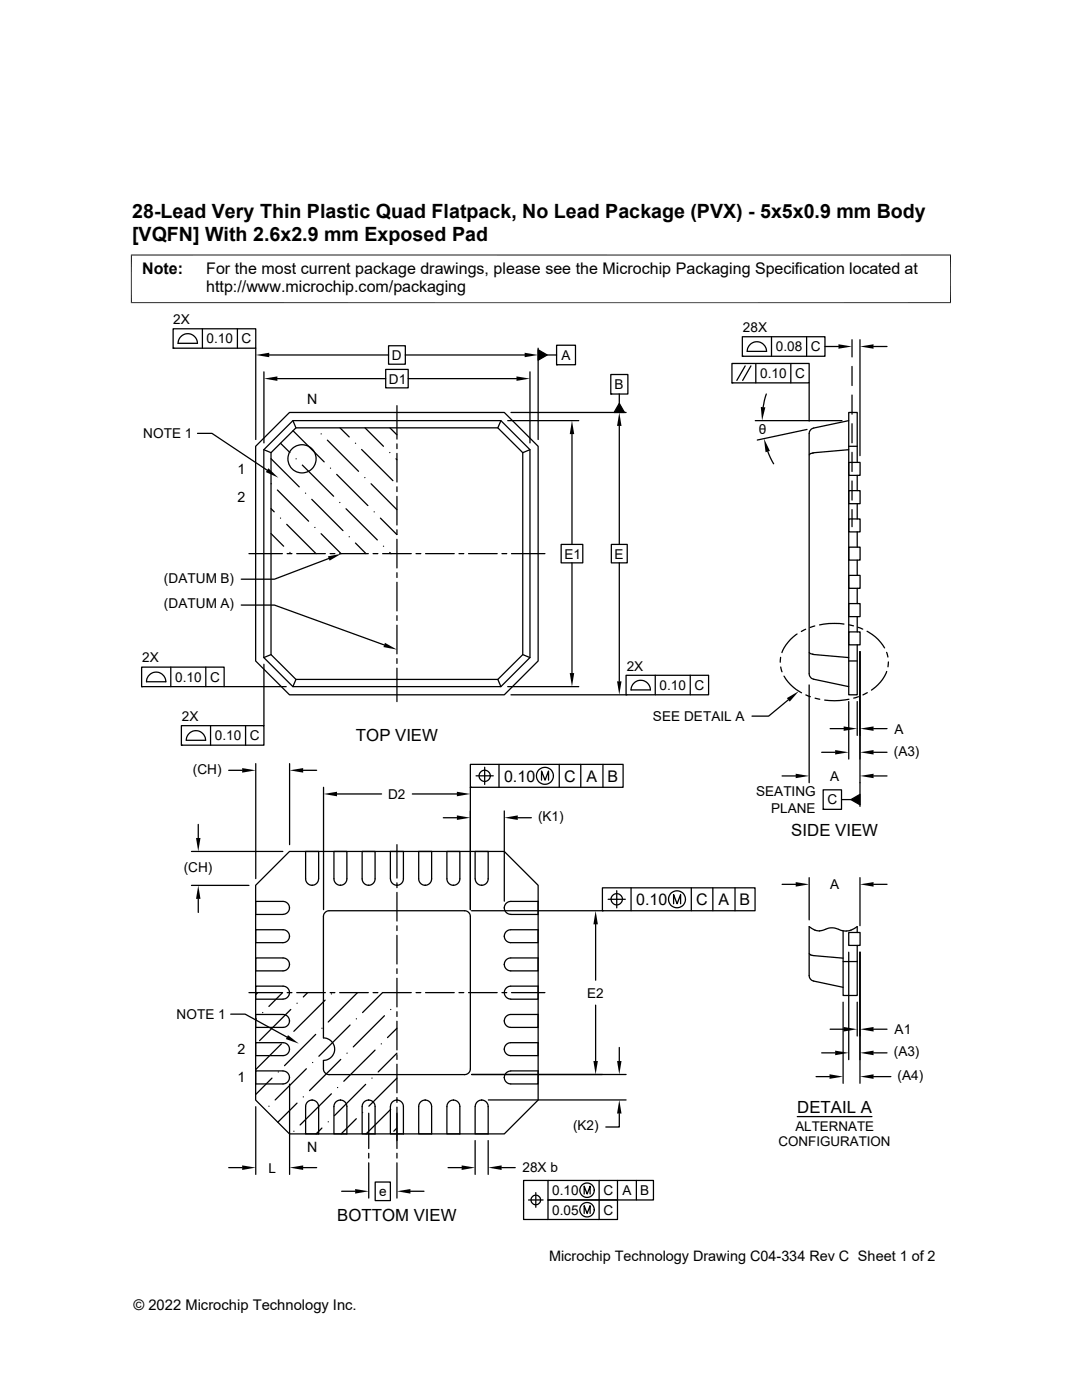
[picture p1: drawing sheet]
<svg xmlns="http://www.w3.org/2000/svg" width="216mm" height="279mm" viewBox="0 0 216 279" stroke-linecap="round" stroke-linejoin="round" font-family="sans-serif">
<g fill="none" stroke="#000" stroke-width=".25">
<path d="M34.5 65.6h16.5v3.9h-16.5zM34.5 69.5h.1M36.1 67.2a1.91 1.91 0 0 1 2.1-.5 1.91 1.91 0 0 1 1.2 1.8h-3.9l.1-.6zM40.4 65.6v3.9M47.4 65.6v3.9M51 69.5v18.2M52.7 74.2v14.2M53.7 70.8h23.8M55.4 75.6h21.6M77 73.7h4.4v3.7h-4.4zM77.5 69h3.4v3.7h-3.4zM80.9 70.8h23.8"/>
<path d="M81.4 75.6h21.7M105.7 74.2v14.2M107.4 69.8l1.8 1-1.8 1.1zM107.4 69.5v18.2M109.2 70.8h1.9M111.1 68.9h3.7v3.9h-3.7zM111.1 72.8h.1M121.9 74.7h3.4v3.9h-3.4zM121.9 78.6h.1M123.6 78.6v1.9M146 72.5h15.5v3.9h-15.5zM146 76.4h.1"/>
<path d="M148.1 67.2h16.5v3.9h-16.5zM148.1 71.1h.1M148.7 73l-1.7 2.9M149.8 73l-1.6 2.9M150.8 72.5v3.9M152.9 78.6l-.6 2.7M153 70.1a1.93 1.93 0 0 0-2-1.9 1.93 1.93 0 0 0-1.9 1.9h3.9M153.9 67.2v3.9M157.8 72.5v3.9M161 67.2v3.9M161.5 76.4v7.6M164.6 69.2h2.7"/>
<path d="M170 67.8v3.4M170 73.1v3.8M170 78.8v3.9M171.6 67.8v23.1M174.3 69.2h2.7M39.4 86.5h2.9l11 7.3M52.6 89.7l1.5 .6M54.1 90.3l5-4.9h40.2l5 4.9v40.3l-5 5h-40.2l-5-5zM54.1 91.5l5.6 5.7M54.1 96.5h.1M55.4 97.8l6.2 6.2M56 88.5l1.8 1.8"/>
<path d="M57.8 82.3h42.8l6.8 6.8v42.8l-6.8 6.8h-42.8l-6.8-6.8v-42.8zM58.4 83.9h41.5l5.8 5.8v41.5l-5.8 5.8h-41.5l-5.8-5.8v-41.5zM58.4 83.9l.7 1.5M58.5 86l6.2 6.2M59.1 91.6h.1M60.3 92.8l6.3 6.2M61 98.4h.1M62.2 99.7l6.2 6.2M64.1 86.6h.1M65.3 87.8l6.2 6.3M65.9 93.4h.1M67.2 94.7l6.2 6.2"/>
<path d="M67.8 85.4l1.9 1.8M70.9 88.5h.1M72.2 89.7l6.2 6.2M72.8 95.3h.1M72.8 85.4l3.7 3.7M74 96.5l5.2 5.2M77.8 90.3h.1M77.8 85.4l1.4 1.4M79 91.6l.2 .1M79.2 81v6.6M79.2 88.6v.9M79.2 90.5v5.7"/>
<path d="M79.2 97.2v.9M79.2 99.1v5.7M99.9 83.9l-.6 1.5M101.3 83.9h14.2M102 82.3h22.9M105.7 89.7l-1.4 .6M114.1 86.6v22M123.6 80.5l1 1.8h-2.1zM123.6 85v23.6M150.7 83.9h17.3M153.2 90.1l1.2 2.5M161 85.7l-9.9 2.1"/>
<path d="M162.3 90.4l-.6 .1-.2 .3M169.4 89.1h1.6M169.4 97.9h2.2v2.6h-2.2zM169.4 92.3h2.2v2.6h-2.2zM169.4 83.9l-7.1 1.5a1.16 1.16 0 0 0-.8 1.1v48a1.16 1.16 0 0 0 .8 1.1l7.1 1.4M169.4 89.7l-7.1 .7M170 84.6v3.8M170 90.3v3.8M170 96v3.8M171 92.3v-10h-1.6v56.4h1.6v-10M171 94.9v3M49.7 110.5h6.6"/>
<path d="M54.1 106.5l2.5 2.5M54.1 101.5l.6 .7M56 103.4h.1M57.2 104.6l5.9 5.9M57.3 110.5h1M57.8 110.3h.1M59.2 110.5h5.7M62.8 105.3h.1M64.1 106.5l4 4M65.6 111.5l-10.8 4.1h-6.7M65.9 110.5h.9M67.8 110.5h5.7"/>
<path d="M67.8 100.3h.1M69 101.5l6.3 6.3M69.7 107.1h.1M70.9 108.4l2.1 2.1M74.4 110.5h1M74.7 102.2h.1M75.9 103.4l3.3 3.3M76.3 110.5h5.8M76.5 109h.1M77.8 110.3l.2 .2M79.2 105.7v1M79.2 107.6v5.7"/>
<path d="M79.2 114.3v1M79.2 116.2v5.7M83 110.5h1M84.9 110.5h5.7M91.6 110.5h.9M93.5 110.5h5.7M100.2 110.5h.9M102.1 110.5h6.6M112 108.6h4.3v3.7h-4.3zM114.1 112.3v22M122 108.6h3.2v3.7h-3.2zM123.6 112.3v23.7"/>
<path d="M169.4 114.8h2.2v2.6h-2.2zM169.4 109.2h2.2v2.6h-2.2zM169.4 103.6h2.2v2.6h-2.2zM170 101.7v3.4M171 100.5v3.1M171 106.2v3M171 111.8v3M171 117.4v3.1M28.3 133.1h16.4v3.9h-16.4zM28.3 137h.1M33.1 136.1a1.93 1.93 0 0 0-1.9-2 1.93 1.93 0 0 0-2 2h3.9M34.1 133.1v3.9"/>
<path d="M41.1 133.1v3.9M44.7 137h12.4M48.1 120.8h6.7l21.9 7.9M52.7 132.6v12.2M54.1 130.6l-1.5 .6M59.1 135.6l-.7 1.4M79.2 122.9v.9M79.2 124.8v5.7M79.2 131.4v1M79.2 133.4v6.6M99.3 135.6l.6 1.4M101.3 137h14.2"/>
<path d="M102 138.7h22.9M104.3 130.6l1.4 .6M124.9 134.8h16.5v3.9h-16.5zM124.9 138.7h.1M126.5 136.3a1.91 1.91 0 0 1 2.1-.4 1.91 1.91 0 0 1 1.2 1.8h-3.9l.1-.6zM130.7 134.8v3.9M137.7 134.8v3.9M155.8 131.2l-.1 1M155.8 133.1l.2 1M156.4 134.9l1.4 1.8 1 .9 1.1 .7M157.3 139.7l-3.9 3.2h-3.3M159 126.5a8.1 8.1 0 0 0-3 3.7"/>
<path d="M160.8 125.6l-.9 .4M160.8 138.7l.9 .3M161.5 136.7v19.5M161.5 130.2l.2 .3 .5 .1 7.2 .6M162.6 124.9l-1 .3M162.6 139.3l1 .3M168.4 124.5l-3-.1-1.9 .3M169.4 124.7l.9 .2M169.4 131.9h1.6M169.4 126.1h2.2v2.6h-2.2zM169.4 120.5h2.2v2.6h-2.2zM169.4 139.6l-2.9 .2-2-.1"/>
<path d="M171 123.1v3M171.2 125.2l.9 .4M171.3 139l-1 .3M171.6 130v30.9M173 126l2.2 1.6 1.3 1.7M173.1 138.2l-.9 .5M176.9 130.2l.3 .9M176.9 134a7.9 7.9 0 0 1-3 3.7M177.3 132.1l-.1 1M36.2 144.8h16.5v3.9h-16.5zM36.2 148.7h.1M41 147.7a1.93 1.93 0 0 0-1.9-1.9 1.93 1.93 0 0 0-1.9 1.9h3.8"/>
<path d="M42 144.8v3.9M45.6 153.7h2.7M49 144.8v3.9M51 152.4v22.9M57.8 152.4v16.2M60.5 153.7h2.7M64.6 157.1v24.4M67.2 158.5h8.9M82.3 158.5h8.9M93.9 152.5h30.4v4.6h-30.4zM93.9 157.1h.1M93.9 157.1v24.4"/>
<path d="M95 154.8h3.4M96.7 153.1v3.4M99.6 152.5v4.6M108.1 155.7v-1.8l.7 1.8 .7-1.8v1.8M111.6 152.5v4.6M115.9 152.5v4.6M120.3 152.5v4.6M156.1 154.9h2.7M164 150.1h2.6M164.3 157.6h3.6v3.9h-3.6zM165.7 145.4h2.6M167.9 159.6h1.9"/>
<path d="M169.4 140v11.5M169.8 159.6l1.8-1.1v2.1zM171 140v6.8M174.3 150.1h2.7M174.3 154.9h2.7M174.3 145.4h2.7M38.2 176.7h11.5M38.2 169.9h18.2M39.6 164.5v2.7M39.6 179.4v2.7M51 179.9h5.5a1.29 1.29 0 0 1 1.3 1.3 1.29 1.29 0 0 1-1.3 1.3h-5.5zM51 176.7l6.8-6.8h42.8l6.8 6.8v42.8l-6.8 6.8h-42.8l-6.8-6.8z"/>
<path d="M62.3 176.7h.1M63.6 175.4a1.3 1.3 0 0 1-1.3 1.3M63.6 175.4v-5.5h-2.6v5.5a1.3 1.3 0 0 0 1.3 1.3M66.6 169.9h2.6v5.5a1.29 1.29 0 0 1-1.3 1.3 1.29 1.29 0 0 1-1.3-1.3zM67.9 176.7h.1M72.3 169.9h2.5v5.5a1.29 1.29 0 0 1-1.2 1.3 1.29 1.29 0 0 1-1.3-1.3zM73.6 176.7h.1M77.9 175.4v-5.5h2.6v5.5a1.3 1.3 0 0 1-1.3 1.3M77.9 175.4a1.3 1.3 0 0 0 1.3 1.3M79.2 176.7h.1M79.2 168.6v6.6M79.2 176.2v.9"/>
<path d="M79.2 178.1v5.7M83.5 169.9h2.6v5.5a1.29 1.29 0 0 1-1.3 1.3 1.29 1.29 0 0 1-1.3-1.3zM84.8 176.7h.1M88.5 163.2h2.7M89.2 169.9h2.6v5.5a1.29 1.29 0 0 1-1.3 1.3 1.29 1.29 0 0 1-1.3-1.3zM90.5 176.7h.1M94.8 169.9h2.6v5.5a1.29 1.29 0 0 1-1.3 1.3 1.29 1.29 0 0 1-1.3-1.3zM96.1 176.7h.1M100.6 161.8v18.1M103.3 163.2h2.7M120.2 177.2h30.5v4.6h-30.5zM121.3 179.5h3.5"/>
<path d="M123.1 177.8v3.4M124.2 179.5a1.13 1.13 0 0 1-1.6 .9 1.13 1.13 0 0 1-.3-1.8 1.13 1.13 0 0 1 1.8 .4l.1 .5M125.9 177.2v4.6M137.9 177.2v4.6M142.2 177.2v4.6M146.7 177.2v4.6M156.1 176.5h2.7M161.5 175.2v8.4M164.3 161.5h.1M171.6 175.2v9.5M174.3 176.5h2.7M49.7 198.1h6.6l-2.6 2.8"/>
<path d="M51 185.5h5.5a1.29 1.29 0 0 1 1.3 1.3 1.29 1.29 0 0 1-1.3 1.3h-5.5zM51 191.2h5.5a1.29 1.29 0 0 1 1.3 1.3 1.29 1.29 0 0 1-1.3 1.3h-5.5zM51 196.8h5.5a1.29 1.29 0 0 1 1.3 1.3 1.29 1.29 0 0 1-1.3 1.3h-5.5zM51.4 198.1l-.4 .4M57.3 198.1h1M57.8 192.5h.1M57.8 186.8h.1M57.8 181.2h.1M59.2 198.1h5.7M61.4 198.1l-.9 .9M64.9 199.6l-6.3 6.2M65.9 198.1h.9"/>
<path d="M66.1 198.4h.1M67.8 198.1h5.7M71.3 198.1l-5.8 5.9M74.4 198.1h1M79.2 184.8v.9M79.2 186.7v5.7M79.2 193.3v1M79.2 195.2v5.8M82.1 198.1h-5.8l-4 4M83 198.1h1M84.9 198.1h5.7M91.6 198.1h.9"/>
<path d="M93.5 198.1h5.7M94.1 181.8h26.1M100.2 198.1h.9M100.6 192.5h.1M100.6 186.8h.1M100.6 181.2h.1M101 197.2l.9-.4h5.5v2.6h-5.5a1.29 1.29 0 0 1-1.2-.8 1.29 1.29 0 0 1 .3-1.4zM101 191.6l.9-.4h5.5v2.6h-5.5a1.29 1.29 0 0 1-1.2-.8 1.29 1.29 0 0 1 .3-1.4zM101 185.9l.9-.4h5.5v2.6h-5.5a1.29 1.29 0 0 1-1.2-.8 1.29 1.29 0 0 1 .3-1.4zM101 180.3l.9-.4h5.5v2.6h-5.5a1.31 1.31 0 0 1-1.2-.8 1.31 1.31 0 0 1 .3-1.4zM102.1 198.1h6.6M118.9 184.5v11.1"/>
<path d="M120.2 181.8h.1M134.4 180.4v-1.9l.7 1.9 .7-1.9v1.9M161.5 190.3l.3 .3M161.8 190.6l.3 .1M162.1 190.7l6.1 .5M168.2 185.8v12.9h2.8v-10M168.2 191.9h2.8M169.4 186.1h2.2v2.6h-2.2zM169.4 190v21.5M171 186.1v-1.2a3.6 3.6 0 0 1-4.2 .4 3.4 3.4 0 0 0-2.7 .4l-.8 .1a3.1 3.1 0 0 1-1.8-.9v9.8a1.16 1.16 0 0 0 .8 1.1l5.9 1.2M171.6 190v26.2M46 202.4h2.9l8.4 4.6"/>
<path d="M51 202.5h5.5a1.29 1.29 0 0 1 1.3 1.3 1.29 1.29 0 0 1-1.3 1.2h-5.5zM51 208.1h5.5a1.29 1.29 0 0 1 1.3 1.3 1.29 1.29 0 0 1-1.3 1.3h-5.5zM51.2 203.3l-.2 .2M52.4 202.1h.1M54.3 215.2l-3.3 3.2M55.5 213.9h.1M56.2 208.3l-5.2 5.2M56.5 213.7h-5.5v2.6h5.5a1.3 1.3 0 0 0 1.3-1.3M56.5 213.7a1.3 1.3 0 0 1 1.3 1.3M57.4 207.1h.1M57.8 215h.1M57.8 209.4h.1"/>
<path d="M57.8 203.8h.1M57.8 216.4v18M58 201.5l-6.2 6.2M59.3 200.2h.1M60.5 218.9h.1M61.1 213.3l-6.2 6.2M62.3 219.5a1.3 1.3 0 0 1 1.3 1.3M62.3 219.5a1.3 1.3 0 0 0-1.3 1.3v5.5h2.6v-5.5M62.3 219.5h.1M62.4 212h.1M63 206.4l-6.2 6.3M64.2 205.2h.1"/>
<path d="M64.5 211.6a2.24 2.24 0 0 0 2.3-2.2 2.24 2.24 0 0 0-2.3-2.3v-24.2a1.16 1.16 0 0 1 1.2-1.1h27a1.16 1.16 0 0 1 1.2 1.1v30.4a1.16 1.16 0 0 1-1.2 1.2h-27a1.16 1.16 0 0 1-1.2-1.2v-1.7M66.1 218.3l-6.2 6.2M67 219.9a1.29 1.29 0 0 1 1.4-.3 1.29 1.29 0 0 1 .8 1.2v5.5h-2.6v-5.5zM67.4 217h.1M67.9 219.5h.1M68 211.4l-6.2 6.3M69.2 210.2h.1M69.8 204.6l-6.2 6.2M71.1 203.3h.1M72.6 219.9a1.29 1.29 0 0 1 1.4-.3 1.29 1.29 0 0 1 .8 1.2v5.5h-2.5v-5.5zM73 216.4l-6.3 6.3M73.6 219.5h.1"/>
<path d="M74.2 215.2h.1M74.8 209.6l-6.2 6.2M76.1 208.3h.1M76.7 202.7l-6.2 6.2M78 201.5h.1M79.2 215.2l-5.6 5.6M79.2 210.2l-3.7 3.7M79.2 205.2l-1.9 1.9M79.2 219.5a1.3 1.3 0 0 1 1.3 1.3v5.5h-2.6v-5.5M79.2 219.5a1.3 1.3 0 0 0-1.3 1.3M79.2 219.5h.1M79.2 201.9v1"/>
<path d="M79.2 203.8v5.7M79.2 210.5v.9M79.2 212.4v5.7M79.2 219.1v.9M83.9 219.9a1.29 1.29 0 0 1 1.4-.3 1.29 1.29 0 0 1 .8 1.2v5.5h-2.6v-5.5zM84.8 219.5h.1M89.6 219.9a1.29 1.29 0 0 1 1.4-.3 1.29 1.29 0 0 1 .8 1.2v5.5h-2.6v-5.5zM90.5 219.5h.1M94.1 214.4h30.8M95.2 219.9a1.29 1.29 0 0 1 1.4-.3 1.29 1.29 0 0 1 .8 1.2v5.5h-2.6v-5.5zM96.1 219.5h.1M97.5 219.5h27.4"/>
<path d="M100.6 215h.1M100.6 209.4h.1M100.6 203.8h.1M101 208.5l.9-.4h5.5v2.6h-5.5a1.29 1.29 0 0 1-1.2-.8 1.29 1.29 0 0 1 .3-1.4zM101 202.8l.9-.3h5.5v2.5h-5.5a1.29 1.29 0 0 1-1.2-.8 1.29 1.29 0 0 1 .3-1.4zM101.9 213.7a1.3 1.3 0 0 0-1.3 1.3M101.9 213.7h5.5v2.6h-5.5a1.3 1.3 0 0 1-1.3-1.3M118.9 200.6v11.2M123.6 209v2.8M162.8 214.9h2.7M164 210.1h2.6M165.7 205.4h2.6"/>
<path d="M168.2 200v16.2M171 200v6.8M174.3 210.1h2.7M174.3 205.4h2.7M174.3 214.9h3.5M45.6 233h2.7M51 220.9v13.5M53.7 220.8h.1M58.6 225.8h.1M59.3 220.2l-3.9 3.8M60.5 233h2.7M64.2 225.1l-1.1 1.2"/>
<path d="M65.5 223.9h.1M68.2 237.7h2.7M71.1 223.3l-3 3M72.3 222h.1M73.6 222.2v7M73.6 230.2v.9M73.6 232.1v7M74.9 235.9h3v3.7h-3zM78 221.4l-5 4.9M79.2 225.1l-.6 .7M79.2 221v8.2M79.2 230.2v.9"/>
<path d="M79.2 232.1v7M81.9 237.7h2.7M89.4 233h2.7M94.8 227.6v6.8M97.4 227.6v6.8M100.1 233h2.7M105.5 239.5h2.9M106.9 238v2.9M109.3 235.6v3.9h13.9v3.9h-18.7v-7.8h25.9v3.9h-21.1v3.9M116.6 238.3v-1.6l.6 1.6 .6-1.6v1.6M119.5 235.6v7.8M123.2 235.6v3.9"/>
<path d="M123.6 222.2v2.7h-2.7M127 235.6v3.9M159.1 222.8h14.9M116.6 242.2v-1.6l.6 1.6 .6-1.6v1.6"/>
<circle cx="60.3" cy="91.6" r="2.81"/>
<circle cx="96.7" cy="154.8" r="1.12"/>
<circle cx="108.7" cy="154.8" r="1.69"/>
<circle cx="135.1" cy="179.5" r="1.69"/>
<circle cx="106.9" cy="239.5" r=".96"/>
<circle cx="117.1" cy="237.5" r="1.44"/>
<circle cx="117.1" cy="241.4" r="1.44"/>
</g>
<g fill="#000">
<path d="M51 70.8l2.7-.4v.9zM52.7 75.6l2.7-.5v.9zM103.1 75.1l2.6 .5-2.6 .4zM104.7 70.4l2.7 .4-2.7 .5zM107.4 69.8l1.8 1-1.8 1.1zM167.3 68.7l2.7 .5-2.7 .4zM171.6 69.2l2.7-.5v.9zM53.6 93.5l1.9 1.8-2.5-1.1zM114.1 83.9l.5 2.7h-.9zM123.6 82.3l.4 2.7h-.9zM123.6 80.5l1 1.8h-2.1zM151.8 81.2l.9 .1-.6 2.6z"/>
<path d="M152.4 87.5l1.2 2.5-.8 .3zM65.4 111l2.7-.5-2.3 1.4zM76.8 128.3l2.4 1.3-2.7-.5zM113.7 134.3h.9l-.5 2.7zM123.1 136h.9l-.4 2.7zM157 139.3l2.4-1.4-1.8 2.1zM48.3 153.3l2.7 .4-2.7 .5zM57.8 153.7l2.7-.4v.9zM64.6 158.5l2.6-.5v.9zM91.2 158l2.7 .5-2.7 .4zM158.8 154.4l2.7 .5-2.7 .4zM166.6 149.7l2.8 .4-2.8 .5z"/>
<path d="M168.3 145l2.7 .4-2.7 .5zM169.8 159.6l1.8-1.1v2.1zM171.6 145.4l2.7-.4v.9zM171.6 150.1l2.7-.4v.9zM171.6 154.9l2.7-.5v.9zM39.1 167.2h.9l-.4 2.7zM39.6 176.7l.4 2.7h-.9zM91.2 162.7l2.7 .5-2.7 .4zM100.6 163.2l2.7-.5v.9zM158.8 176l2.7 .5-2.7 .5zM171.6 176.5l2.7-.5v1zM118.9 181.8l.4 2.7h-.9z"/>
<path d="M57.5 206.6l2.1 1.7-2.6-.9zM118.4 211.8h.9l-.4 2.6zM123.1 211.8h.9l-.4 2.6zM165.5 214.4l2.7 .5-2.7 .4zM166.6 209.7l2.8 .4-2.8 .5zM168.3 205l2.7 .4-2.7 .5zM171.6 205.4l2.7-.4v.9zM171.6 210.1l2.7-.4v.9zM171.6 214.9l2.7-.5v.9zM48.3 232.6l2.7 .4-2.7 .5zM57.8 233l2.7-.4v.9zM70.9 237.3l2.7 .4-2.7 .5z"/>
<path d="M79.2 237.7l2.7-.4v.9zM92.1 232.6l2.7 .4-2.7 .5zM97.4 233l2.7-.4v.9zM123.6 219.5l.4 2.7h-.9z"/>
</g>
<path d="M26.1 50.9h163.7M26.2 50.8v9.7M189.7 50.8v9.7M26.1 60.4h163.7" fill="none" stroke="#000" stroke-width=".2"/>
<g font-size="3.9">
<text x="26.4" y="43.5">28-Lead Very Thin Plastic Quad Flatpack, No Lead Package (PVX) - 5x5x0.9 mm Body</text>
<text x="26.4" y="48.1">[VQFN] With 2.6x2.9 mm Exposed Pad</text>
</g>
<g font-size="3.3">
<text x="71" y="148">TOP VIEW</text>
<text x="157.9" y="166.9">SIDE VIEW</text>
<text x="159.1" y="222.1">DETAIL A</text>
<text x="67.3" y="243.7">BOTTOM VIEW</text>
</g>
<g font-size="3.2">
<text x="28.4" y="54.7">Note:</text>
<text x="41.1" y="58.3">http://www.microchip.com/packaging</text>
<text x="41.1" y="54.7">For the most current package drawings, please see the Microchip Packaging Specification located at</text>
<text x="100.6" y="156">0.10</text>
<text x="112.6" y="156">C</text>
<text x="117" y="156">A</text>
<text x="121.2" y="156">B</text>
<text x="126.9" y="180.6">0.10</text>
<text x="138.9" y="180.6">C</text>
<text x="143.4" y="180.6">A</text>
<text x="147.6" y="180.6">B</text>
</g>
<g font-size="2.9">
<text x="109.6" y="251.7">Microchip Technology Drawing C04-334 Rev C Sheet 1 of 2</text>
<text x="26.6" y="261.3">© 2022 Microchip Technology Inc.</text>
</g>
<g font-size="2.8">
<text x="61.3" y="80.7">N</text>
<text x="47.4" y="94.6">1</text>
<text x="47.4" y="100.2">2</text>
<text x="47.4" y="210.4">2</text>
<text x="47.4" y="216">1</text>
<text x="61.3" y="230">N</text>
</g>
<g font-size="2.7">
<text x="34.6" y="64.6">2X</text>
<text x="41.2" y="68.5">0.10</text>
<text x="48.2" y="68.5">C</text>
<text x="78.2" y="71.8">D</text>
<text x="112" y="71.8">A</text>
<text x="148.2" y="66.3">28X</text>
<text x="154.8" y="70.1">0.08</text>
<text x="161.8" y="70.1">C</text>
<text x="77.6" y="76.5">D1</text>
<text x="122.6" y="77.7">B</text>
<text x="151.7" y="75.4">0.10</text>
<text x="158.6" y="75.4">C</text>
<text x="28.6" y="87.4">NOTE 1</text>
<text x="151.4" y="86.6">θ</text>
<text x="112.6" y="111.5">E1</text>
<text x="122.6" y="111.5">E</text>
<text x="32.7" y="116.3">(DATUM B)</text>
<text x="32.7" y="121.4">(DATUM A)</text>
<text x="28.4" y="132.2">2X</text>
<text x="34.9" y="136">0.10</text>
<text x="41.9" y="136.1">C</text>
<text x="125.1" y="133.8">2X</text>
<text x="131.6" y="137.7">0.10</text>
<text x="138.6" y="137.7">C</text>
<text x="36.3" y="143.9">2X</text>
<text x="130.3" y="143.9">SEE DETAIL A</text>
<text x="42.9" y="147.7">0.10</text>
<text x="49.8" y="147.7">C</text>
<text x="178.5" y="146.4">A</text>
<text x="38.5" y="154.4">(CH)</text>
<text x="165.6" y="155.8">A</text>
<text x="178.4" y="150.8">(A3)</text>
<text x="77.4" y="159.4">D2</text>
<text x="150.9" y="158.9">SEATING</text>
<text x="165.1" y="160.5">C</text>
<text x="107.4" y="163.9">(K1)</text>
<text x="153.9" y="162.2">PLANE</text>
<text x="36.7" y="174">(CH)</text>
<text x="165.6" y="177.5">A</text>
<text x="35.2" y="203.3">NOTE 1</text>
<text x="117.2" y="199.1">E2</text>
<text x="178.5" y="206.4">A1</text>
<text x="178.4" y="210.8">(A3)</text>
<text x="179.1" y="215.5">(A4)</text>
<text x="114.3" y="225.6">(K2)</text>
<text x="158.7" y="225.7">ALTERNATE</text>
<text x="53.6" y="234">L</text>
<text x="104.2" y="234">28X b</text>
<text x="155.4" y="228.7">CONFIGURATION</text>
<text x="75.6" y="238.7">e</text>
<text x="110.2" y="238.5">0.10</text>
<text x="120.4" y="238.5">C</text>
<text x="124.2" y="238.5">A</text>
<text x="127.7" y="238.5">B</text>
<text x="110.2" y="242.4">0.05</text>
<text x="120.4" y="242.4">C</text>
</g>
</svg>
